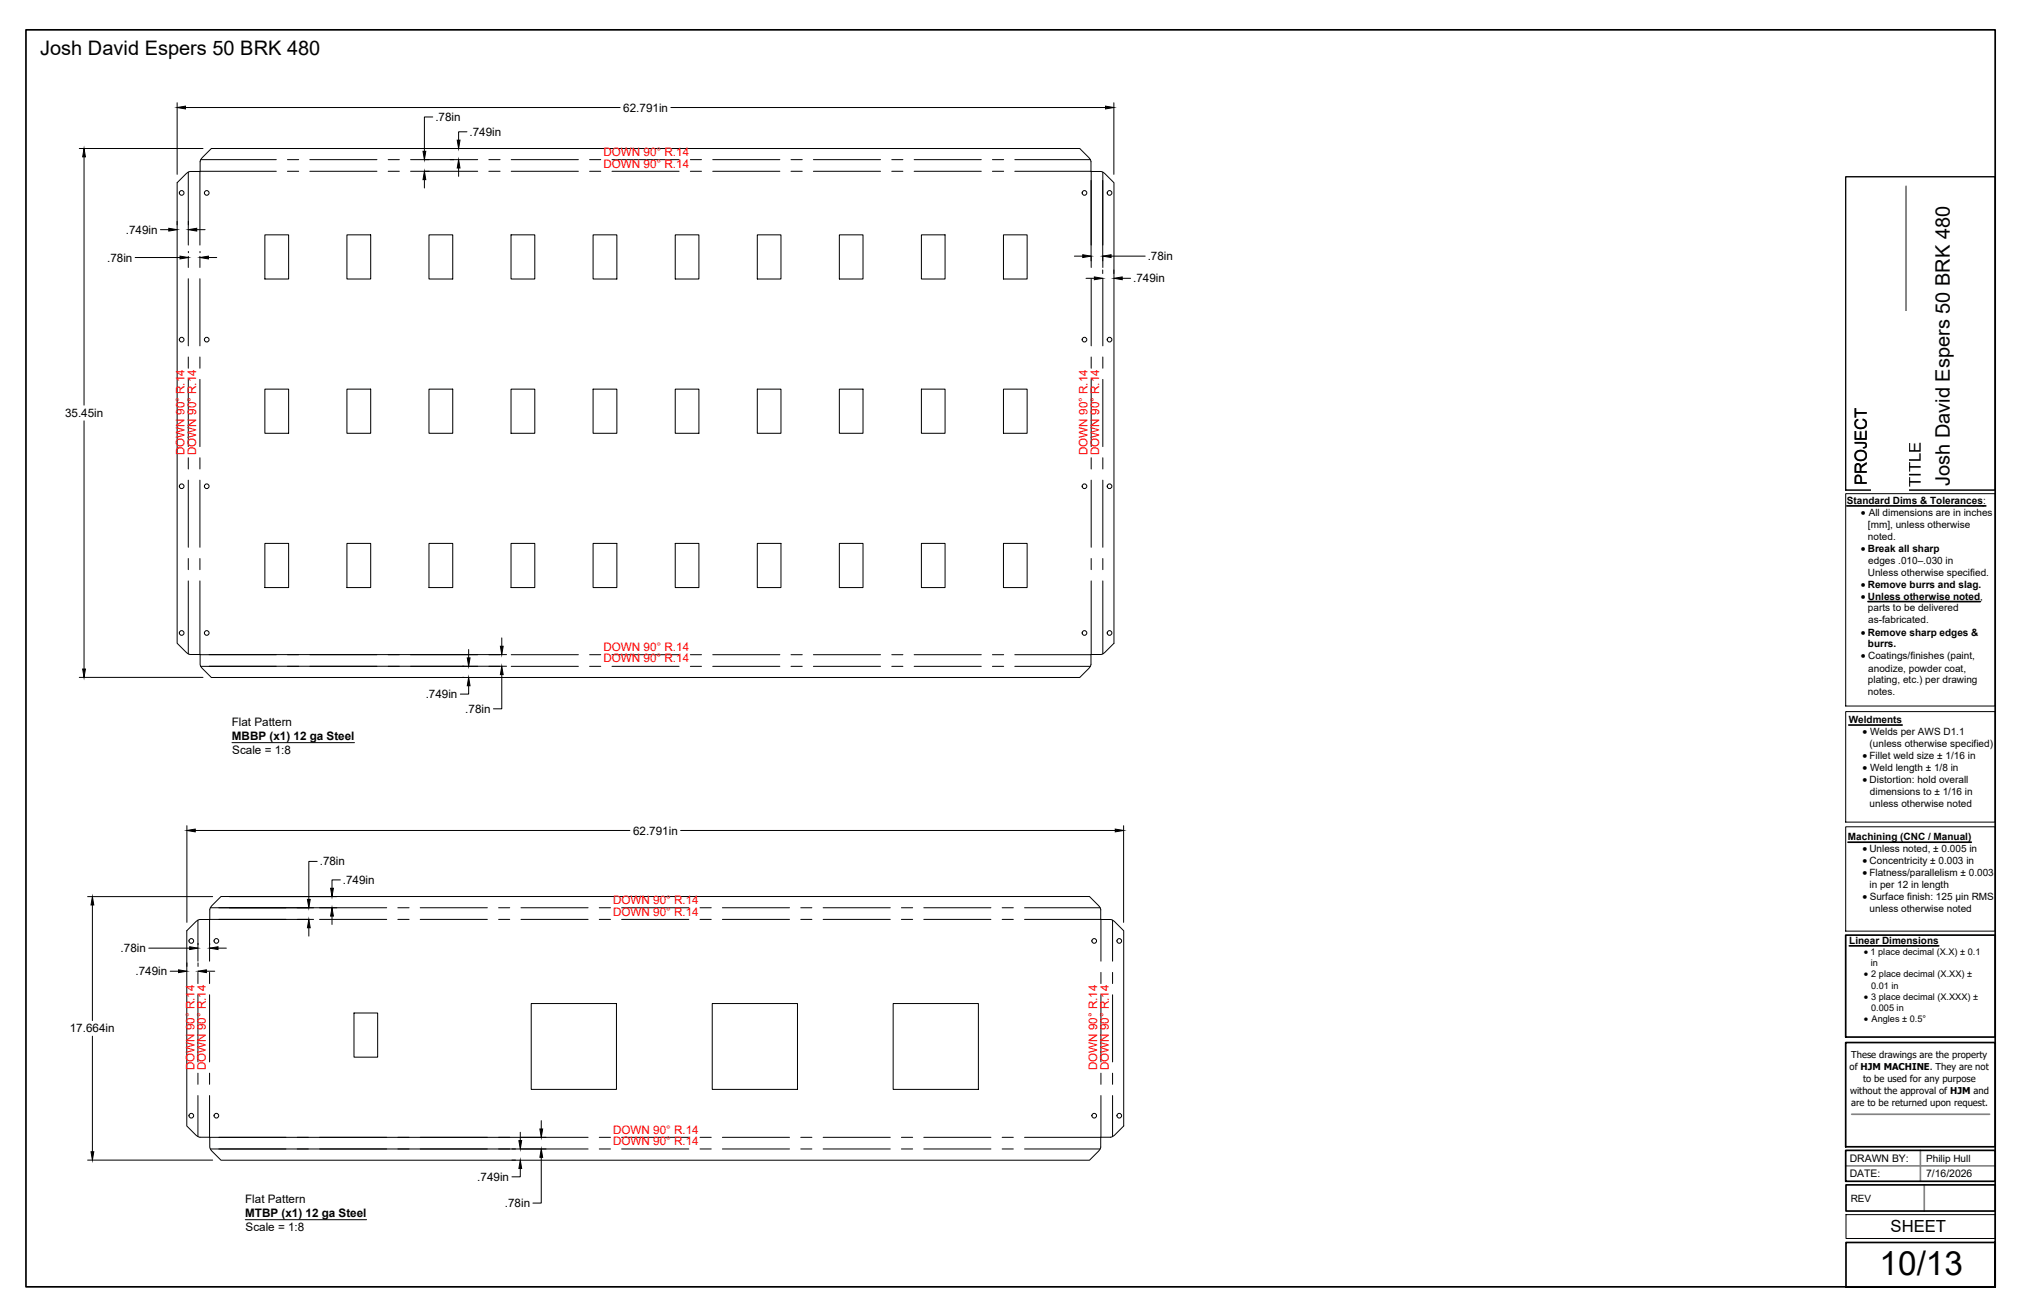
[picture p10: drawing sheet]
<svg xmlns="http://www.w3.org/2000/svg" width="432mm" height="279mm" viewBox="0 0 432 279" stroke-linecap="round" stroke-linejoin="round" font-family="sans-serif">
<!-- layer: Visible -->
<g fill="none" stroke="#000" stroke-width=".21">
<path d="M45 31.6h184.8l2.3 2.4 .1 .4v2.1h2.1l.4 .1 2.4 2.3v98l-2.4 2.2-.4 .2h-2.1v2.1l-.1 .4-2.3 2.4h-184.8l-2.3-2.4-.1-.4v-2.1h-2.1l-.4-.2-2.4-2.2v-98l2.4-2.3 .4-.1h2.1v-2.1l.1-.4zM56.4 50h5v9.4h-5zM73.8 50h5.1v9.4h-5.1zM91.3 50h5.1v9.4h-5.1zM108.8 50h5v9.4h-5zM126.2 50h5.1v9.4h-5.1zM143.7 50h5v9.4h-5zM161.2 50h5v9.4h-5zM178.6 50h5.1v9.4h-5.1zM196.1 50h5v9.4h-5zM213.6 50h5v9.4h-5zM56.4 82.8h5v9.4h-5z"/>
<path d="M73.8 82.8h5.1v9.4h-5.1zM91.3 82.8h5.1v9.4h-5.1zM108.8 82.8h5v9.4h-5zM126.2 82.8h5.1v9.4h-5.1zM143.7 82.8h5v9.4h-5zM161.2 82.8h5v9.4h-5zM178.6 82.8h5.1v9.4h-5.1zM196.1 82.8h5v9.4h-5zM213.6 82.8h5v9.4h-5zM56.4 115.6h5v9.4h-5zM73.8 115.6h5.1v9.4h-5.1zM91.3 115.6h5.1v9.4h-5.1z"/>
<path d="M108.8 115.6h5v9.4h-5zM126.2 115.6h5.1v9.4h-5.1zM143.7 115.6h5v9.4h-5zM161.2 115.6h5v9.4h-5zM178.6 115.6h5.1v9.4h-5.1zM196.1 115.6h5v9.4h-5zM213.6 115.6h5v9.4h-5zM45.1 192.7l1.9-1.9h184.9l2.2 2.4 .2 2.5 2.4 .1 2.4 2.3v41.5l-2.4 2.3-2.4 .1-.2 2.5-2.2 2.4h-184.9l-2.3-2.4-.1-2.5-2.4-.1-2.4-2.3v-41.5l2.4-2.3 2.4-.1v-2.2zM75.3 215.6h5.1v9.4h-5.1zM113.1 213.6h18.1v18.2h-18.1zM151.6 213.6h18.1v18.2h-18.1zM190.1 213.6h18.1v18.2h-18.1z"/>
<circle cx="38.7" cy="41.1" r=".5"/>
<circle cx="44" cy="41.1" r=".5"/>
<circle cx="230.8" cy="41.1" r=".5"/>
<circle cx="236.1" cy="41.1" r=".5"/>
<circle cx="38.7" cy="72.3" r=".5"/>
<circle cx="44" cy="72.3" r=".5"/>
<circle cx="230.8" cy="72.3" r=".5"/>
<circle cx="236.1" cy="72.3" r=".5"/>
<circle cx="38.7" cy="103.5" r=".5"/>
<circle cx="44" cy="103.5" r=".5"/>
<circle cx="230.8" cy="103.5" r=".5"/>
<circle cx="236.1" cy="103.5" r=".5"/>
<circle cx="38.7" cy="134.7" r=".5"/>
<circle cx="44" cy="134.7" r=".5"/>
<circle cx="230.8" cy="134.7" r=".5"/>
<circle cx="236.1" cy="134.7" r=".5"/>
<circle cx="40.7" cy="200.2" r=".5"/>
<circle cx="46" cy="200.2" r=".5"/>
<circle cx="232.9" cy="200.2" r=".5"/>
<circle cx="238.2" cy="200.2" r=".5"/>
<circle cx="40.7" cy="237.4" r=".5"/>
<circle cx="46" cy="237.4" r=".5"/>
<circle cx="232.9" cy="237.4" r=".5"/>
<circle cx="238.2" cy="237.4" r=".5"/>
</g>
<!-- layer: Bend Center -->
<g fill="none" stroke="#000" stroke-width=".21">
<path d="M40.1 36.6v15.6M42.5 36.5v15.7M42.6 36.4h16.2M42.7 34h16.1M61.2 34h2.4M61.2 36.4h2.4M65.9 34h14.3M65.9 36.4h14.3M82.6 34h2.4M82.6 36.4h2.4M87.4 34h14.3M87.4 36.4h14.3"/>
<path d="M104 34h2.4M104 36.4h2.4M108.8 34h14.3M108.8 36.4h14.3M125.5 34h2.3M125.5 36.4h2.3M130.2 34h14.3M130.2 36.4h14.3M146.9 34h2.4M146.9 36.4h2.4M151.7 34h14.3M151.7 36.4h14.3"/>
<path d="M168.3 34h2.4M168.3 36.4h2.4M173.1 34h14.3M173.1 36.4h14.3M189.8 34h2.4M189.8 36.4h2.4M194.5 34h14.3M194.5 36.4h14.3M211.2 34h2.4M211.2 36.4h2.4M216 34h16.1M216 36.4h16.2"/>
<path d="M232.2 36.5v15.7M234.7 36.6v15.6M40.1 54.5v2.4M40.1 59.3v14.3M42.5 54.5v2.4M42.5 59.3v14.3M232.2 54.5v2.4M232.2 59.3v14.3M234.7 54.5v2.4M234.7 59.3v14.3M40.1 76v2.4M42.5 76v2.4"/>
<path d="M232.2 76v2.4M234.7 76v2.4M40.1 80.7v14.3M40.1 97.4v2.4M42.5 80.7v14.3M42.5 97.4v2.4M232.2 80.7v14.3M232.2 97.4v2.4M234.7 80.7v14.3M234.7 97.4v2.4M40.1 102.2v14.3M40.1 118.9v2.3"/>
<path d="M42.5 102.2v14.3M42.5 118.9v2.3M232.2 102.2v14.3M232.2 118.9v2.3M234.7 102.2v14.3M234.7 118.9v2.3M40.1 123.6v15.5M42.5 123.6v15.7M42.6 139.3h16.2M61.2 139.3h2.4M65.9 139.3h14.3M82.6 139.3h2.4"/>
<path d="M87.4 139.3h14.3M104 139.3h2.4M108.8 139.3h14.3M125.5 139.3h2.3M130.2 139.3h14.3M146.9 139.3h2.4M151.7 139.3h14.3M168.3 139.3h2.4M173.1 139.3h14.3M189.8 139.3h2.4M194.5 139.3h14.3M211.2 139.3h2.4"/>
<path d="M216 139.3h16.2M232.2 123.6v15.7M234.7 123.6v15.5M42.7 141.8h16.1M61.2 141.8h2.4M65.9 141.8h14.3M82.6 141.8h2.4M87.4 141.8h14.3M104 141.8h2.4M108.8 141.8h14.3M125.5 141.8h2.3M130.2 141.8h14.3"/>
<path d="M146.9 141.8h2.4M151.7 141.8h14.3M168.3 141.8h2.4M173.1 141.8h14.3M189.8 141.8h2.4M194.5 141.8h14.3M211.2 141.8h2.4M216 141.8h16.1M42.1 195.8v8.7M44.6 195.7v8.8M44.6 195.6h16.3M44.8 193.2h16.1"/>
<path d="M63.2 195.6h2.4M63.2 193.2h2.4M68 195.6h14.3M68 193.2h14.3M84.7 195.6h2.4M84.7 193.2h2.4M89.4 195.6h14.3M89.4 193.2h14.3M106.1 195.6h2.4M106.1 193.2h2.4M110.9 195.6h14.3M110.9 193.2h14.3"/>
<path d="M127.5 195.6h2.4M127.5 193.2h2.4M132.3 195.6h14.3M132.3 193.2h14.3M149 195.6h2.4M149 193.2h2.4M153.7 195.6h14.3M153.7 193.2h14.3M170.4 195.6h2.4M170.4 193.2h2.4M175.2 195.6h14.3M175.2 193.2h14.3"/>
<path d="M191.8 195.6h2.4M191.8 193.2h2.4M196.6 195.6h14.3M196.6 193.2h14.3M213.3 195.6h2.3M213.3 193.2h2.3M218 195.6h16.3M218 193.2h16.1M234.3 195.7v8.8M236.8 195.8v8.7M42.1 206.9v2.4M42.1 211.7v14.3"/>
<path d="M44.6 206.9v2.4M44.6 211.7v14.3M234.3 206.9v2.4M234.3 211.7v14.3M236.8 206.9v2.4M236.8 211.7v14.3M42.1 228.4v2.3M42.1 233.1v8.8M44.6 228.4v2.3M44.6 233.1v8.9M234.3 228.4v2.3M234.3 233.1v8.9"/>
<path d="M236.8 228.4v2.3M236.8 233.1v8.8M44.6 242h16.3M44.8 244.5h16.1M63.2 242h2.4M63.2 244.5h2.4M68 242h14.3M68 244.5h14.3M84.7 242h2.4M84.7 244.5h2.4M89.4 242h14.3M89.4 244.5h14.3"/>
<path d="M106.1 242h2.4M106.1 244.5h2.4M110.9 242h14.3M110.9 244.5h14.3M127.5 242h2.4M127.5 244.5h2.4M132.3 242h14.3M132.3 244.5h14.3M149 242h2.4M149 244.5h2.4M153.7 242h14.3M153.7 244.5h14.3"/>
<path d="M170.4 242h2.4M170.4 244.5h2.4M175.2 242h14.3M175.2 244.5h14.3M191.8 242h2.4M191.8 244.5h2.4M196.6 242h14.3M196.6 244.5h14.3M213.3 242h2.3M213.3 244.5h2.3M218 242h16.3M218 244.5h16.1"/>
</g>
<!-- layer: Titleblock -->
<path d="M405.6 39.7v64.6M394.1 237.1h29.3M392.8 248.1h31.8M408.7 244.8v6.6M409.5 252.1v5.6" fill="none" stroke="#848484" stroke-width=".36"/>
<path d="M5.5 6.4h419.1v267.4v-9.4h-31.7v9.4h31.7h-419.1zM393 107.7h29.6M397.5 128h23.9M393.4 154.3h11.4M393.3 179.2h26.2M392.8 199h31.8v21.7h-31.8zM393.6 201.3h19M392.8 221.8h31.8v22.2h-31.8zM392.8 244.8h31.8v6.6h-31.8zM392.9 252.1h31.7v5.6h-31.7z" fill="none" stroke="#000" stroke-width=".36"/>
<path d="M392.8 37.6h31.8v66.7h-31.8zM392.8 105.1h31.8v45.1h-31.8zM392.8 151.4h31.8v23.5h-31.8zM392.8 175.9h31.8v22.2h-31.8zM392.9 258.5h31.7v5h-31.7z" fill="none" stroke="#000" stroke-width=".21"/>
<!-- layer: Notes -->
<path d="M49.4 158h26M52.2 259.5h25.8" fill="none" stroke="#000" stroke-width=".21"/>
<!-- layer: FD_Dimensions -->
<g fill="none" stroke="#000" stroke-width=".21">
<path d="M16.9 31.6h26.3M17.9 33.4v52.8M37.7 21.9v15.2M39.5 22.9h92.5M90.3 38.2v1.8M90.4 34h.9M90.4 36.4h.9M92.1 24.9h-1.8v7.3M95.8 34h.8M95.8 31.6h.8M97.6 35.8v1.7M99.4 28h-1.8v1.8"/>
<path d="M142.8 22.9h92.5M232.2 38.4v17.1M234.7 38.4v17.1M237 21.9v15.2M28.8 54.8h9.5M34.1 48.9h1.8M37.7 47.1v.8M40.1 47.1v.8M40.1 53.5v.3M41.9 48.9h1.7M42.6 53.5v.3M44.3 54.8h1.8"/>
<path d="M228.6 54.5h1.8M231.1 59.2h1.8M234.7 57.4v.8M236.5 54.5h7.2M237 57.4v.8M238.8 59.2h1.8M17.9 89.6v52.8M44.5 139.3h63.3M99.7 138.2v1.8M106.8 135.7v1.8M16.9 144.1h26.3M44.5 141.8h63.3"/>
<path d="M98.4 144.1h.3M99.7 145.9v1.8h-1.7M106.8 143.6v7.2h-1.8M39.8 175.7v20.6M41.6 176.7h92.4M144.8 176.7h92.5M239.1 175.7v20.6M18.6 190.8h26.7M19.7 192.6v24.6M46.6 193.2h25.1M46.6 195.6h20.1M48.8 190.8h22.9"/>
<path d="M65.7 197.4v1.8M67.5 183.3h-1.8v8.1M70.7 194.9v1.8M72.4 187.2h-1.7v1.8M31.7 201.8h8.7M36.2 206.7h1.8M39.8 204.9v.8M42.1 200.7v.3M42.1 204.9v.8M43.9 206.7h1.8M44.6 200.7v.3M46.4 201.8h1.8"/>
<path d="M19.7 220.5v24.6M115.2 238.5v1.7M18.6 246.9h26.7M46.6 244.5h69.6M46.6 242h69.6M108.9 246.9h.8M110.7 248.6v1.8h-1.8M110.7 240.9v1.8M115.2 246.3v9.7h-1.8"/>
</g>
<g fill="#000" stroke="#000" stroke-width=".21">
<path d="M17.9 31.6l.3 1.8h-.6zM37.7 22.9l1.8-.3v.6zM90.3 36.4l.3 1.8h-.6zM90 32.2h.6l-.3 1.8zM97.6 34l.3 1.8h-.6zM97.3 29.8h.6l-.3 1.8zM235.3 22.6l1.7 .3-1.7 .3zM35.9 48.6l1.8 .3-1.8 .3zM38.3 54.5l1.8 .3-1.8 .3zM40.1 48.9l1.8-.3v.6zM42.6 54.8l1.7-.3v.6zM230.4 54.2l1.8 .3-1.8 .3z"/>
<path d="M232.9 58.9l1.8 .3-1.8 .3zM234.7 54.5l1.8-.3v.6zM237 59.2l1.8-.3v.6zM99.4 140h.6l-.3 1.8zM106.5 137.5h.6l-.3 1.8zM17.6 142.4h.6l-.3 1.7zM99.7 144.1l.3 1.8h-.6zM106.8 141.8l.3 1.8h-.6zM39.8 176.7l1.8-.3v.6zM237.3 176.4l1.8 .3-1.8 .3zM19.7 190.8l.3 1.8h-.6zM65.7 195.6l.3 1.8h-.6z"/>
<path d="M65.4 191.4h.6l-.3 1.8zM70.7 193.2l.3 1.7h-.6zM70.4 189h.6l-.3 1.8zM38 206.4l1.8 .3-1.8 .3zM40.4 201.5l1.7 .3-1.7 .3zM42.1 206.7l1.8-.3v.6zM44.6 201.8l1.8-.3v.6zM19.4 245.1h.6l-.3 1.8zM110.4 242.7h.6l-.3 1.8zM110.7 246.9l.3 1.7h-.6zM114.9 240.2h.6l-.3 1.8zM115.2 244.5l.3 1.8h-.6z"/>
</g>
<g fill="#fff" stroke="#fff" stroke-width=".35">
<path d="M399.4 68.6h5.3v34.9h-5.3z"/>
<path d="M399.4 71.2h5.3v32.3h-5.3z"/>
<path d="M399.4 89.9h5.3v13.6h-5.3z"/>
<path d="M399.4 68.6h5.3v19.8h-5.3z"/>
</g>
<path d="M398.3 66.3h7.9v38.1h-7.9z" fill="#fff"/>
<text font-size="7.1" x="400" y="271.4">10/13</text>
<g font-size="4.3">
<text x="8.6" y="11.7">Josh David Espers 50 BRK 480</text>
<text x="415" y="103.4" transform="rotate(-90 415 103.4)">Josh David Espers 50 BRK 480</text>
</g>
<g font-size="3.5">
<text x="397.3" y="103.3" transform="rotate(-90 397.3 103.3)">PROJECT</text>
<text x="408.7" y="103.6" transform="rotate(-90 408.7 103.6)">TITLE</text>
<text x="402.3" y="262.1">SHEET</text>
</g>
<g font-size="2.5">
<text x="132.7" y="23.7">62.791in</text>
<text x="92.6" y="25.8">.78in</text>
<text x="99.9" y="28.9">.749in</text>
<text x="26.8" y="49.8">.749in</text>
<text x="22.8" y="55.7">.78in</text>
<text x="244.2" y="55.4">.78in</text>
<text x="241.2" y="60.1">.749in</text>
<text x="13.8" y="88.8">35.45in</text>
<text x="90.6" y="148.6">.749in</text>
<text x="49.3" y="154.5">Flat Pattern</text>
<text x="99" y="151.7">.78in</text>
<text x="49.4" y="157.5">MBBP (x1) 12 ga Steel</text>
<text x="49.4" y="160.5">Scale = 1:8</text>
<text x="134.7" y="177.6">62.791in</text>
<text x="68.1" y="184.2">.78in</text>
<text x="73" y="188.1">.749in</text>
<text x="25.7" y="202.6">.78in</text>
<text x="28.9" y="207.6">.749in</text>
<text x="14.9" y="219.7">17.664in</text>
<text x="101.6" y="251.3">.749in</text>
<text x="52.2" y="256">Flat Pattern</text>
<text x="107.4" y="256.9">.78in</text>
<text x="52.2" y="259">MTBP (x1) 12 ga Steel</text>
<text x="52.3" y="262">Scale = 1:8</text>
</g>
<g font-size="2.5" fill="#f00">
<text x="128.4" y="33.2">DOWN 90° R.14</text>
<text x="128.4" y="35.7">DOWN 90° R.14</text>
<text x="39.3" y="96.8" transform="rotate(-90 39.3 96.8)">DOWN 90° R.14</text>
<text x="41.8" y="96.8" transform="rotate(-90 41.8 96.8)">DOWN 90° R.14</text>
<text x="231.4" y="96.8" transform="rotate(-90 231.4 96.8)">DOWN 90° R.14</text>
<text x="233.9" y="96.8" transform="rotate(-90 233.9 96.8)">DOWN 90° R.14</text>
<text x="128.4" y="138.5">DOWN 90° R.14</text>
<text x="128.4" y="141">DOWN 90° R.14</text>
<text x="130.5" y="192.4">DOWN 90° R.14</text>
<text x="130.5" y="194.9">DOWN 90° R.14</text>
<text x="41.4" y="227.8" transform="rotate(-90 41.4 227.8)">DOWN 90° R.14</text>
<text x="43.8" y="227.8" transform="rotate(-90 43.8 227.8)">DOWN 90° R.14</text>
<text x="233.5" y="227.8" transform="rotate(-90 233.5 227.8)">DOWN 90° R.14</text>
<text x="235.9" y="227.8" transform="rotate(-90 235.9 227.8)">DOWN 90° R.14</text>
<text x="130.5" y="243.7">DOWN 90° R.14</text>
<text x="130.5" y="241.2">DOWN 90° R.14</text>
</g>
<g font-size="2.3">
<text x="396" y="109.8">· All dimensions are in inches</text>
<text x="396" y="140.3">· Coatings/finishes (paint,</text>
<text x="396.4" y="156.4">· Welds per AWS D1.1</text>
<text x="396.4" y="161.5">· Fillet weld size ± 1/16 in</text>
<text x="396.4" y="164.1">· Weld length ± 1/8 in</text>
<text x="396.4" y="166.6">· Distortion: hold overall</text>
<text x="396.4" y="181.3">· Unless noted, ± 0.005 in</text>
<text x="396.4" y="183.9">· Concentricity ± 0.003 in</text>
<text x="396.4" y="186.4">· Flatness/parallelism ± 0.003</text>
<text x="396.4" y="191.6">· Surface finish: 125 µin RMS</text>
</g>
<g font-size="2.2">
<text x="396" y="117.4">· Break all sharp</text>
<text x="396" y="125">· Remove burrs and slag.</text>
<text x="396" y="127.6">· Unless otherwise noted,</text>
<text x="396" y="135.2">· Remove sharp edges &amp;</text>
<text x="393.7" y="250.5">DATE:</text>
<text x="393.7" y="247.2">DRAWN BY:</text>
<text x="409.9" y="250.5">7/16/2026</text>
</g>
<g font-size="2.1">
<text x="393" y="107.2">Standard Dims &amp; Tolerances:</text>
<text x="397.5" y="112.3">[mm], unless otherwise</text>
<text x="397.5" y="114.9">noted.</text>
<text x="397.6" y="119.9">edges .010–.030 in</text>
<text x="397.5" y="122.5">Unless otherwise specified.</text>
<text x="397.5" y="130.1">parts to be delivered</text>
<text x="397.5" y="137.8">burrs.</text>
<text x="397.6" y="132.7">as-fabricated.</text>
<text x="397.6" y="142.9">anodize, powder coat,</text>
<text x="397.5" y="145.4">plating, etc.) per drawing</text>
<text x="397.5" y="148">notes.</text>
<text x="393.4" y="153.8">Weldments</text>
<text x="397.9" y="159">(unless otherwise specified)</text>
<text x="397.9" y="171.7">unless otherwise noted</text>
<text x="398" y="169.2">dimensions to ± 1/16 in</text>
<text x="393.3" y="178.8">Machining (CNC / Manual)</text>
<text x="397.8" y="189">in per 12 in length</text>
<text x="397.9" y="194.1">unless otherwise noted</text>
<text x="393.6" y="200.8">Linear Dimensions</text>
<text x="396.7" y="203.2">· 1 place decimal (X.X) ± 0.1</text>
<text x="396.7" y="208">· 2 place decimal (X.XX) ±</text>
<text x="396.7" y="212.8">· 3 place decimal (X.XXX) ±</text>
<text x="396.7" y="217.6">· Angles ± 0.5°</text>
<text x="409.9" y="247.2">Philip Hull</text>
<text x="393.9" y="255.7">REV</text>
</g>
<g font-size="2">
<text x="398.2" y="205.6">in</text>
<text x="398.2" y="210.4">0.01 in</text>
<text x="398.2" y="215.2">0.005 in</text>
<text x="393.6" y="227.7">of HJM MACHINE. They are not</text>
<text x="394" y="225.2">These drawings are the property</text>
<text x="393.7" y="232.8">without the approval of HJM and</text>
<text x="396.5" y="230.3">to be used for any purpose</text>
<text x="393.9" y="235.3">are to be returned upon request.</text>
</g>
</svg>
